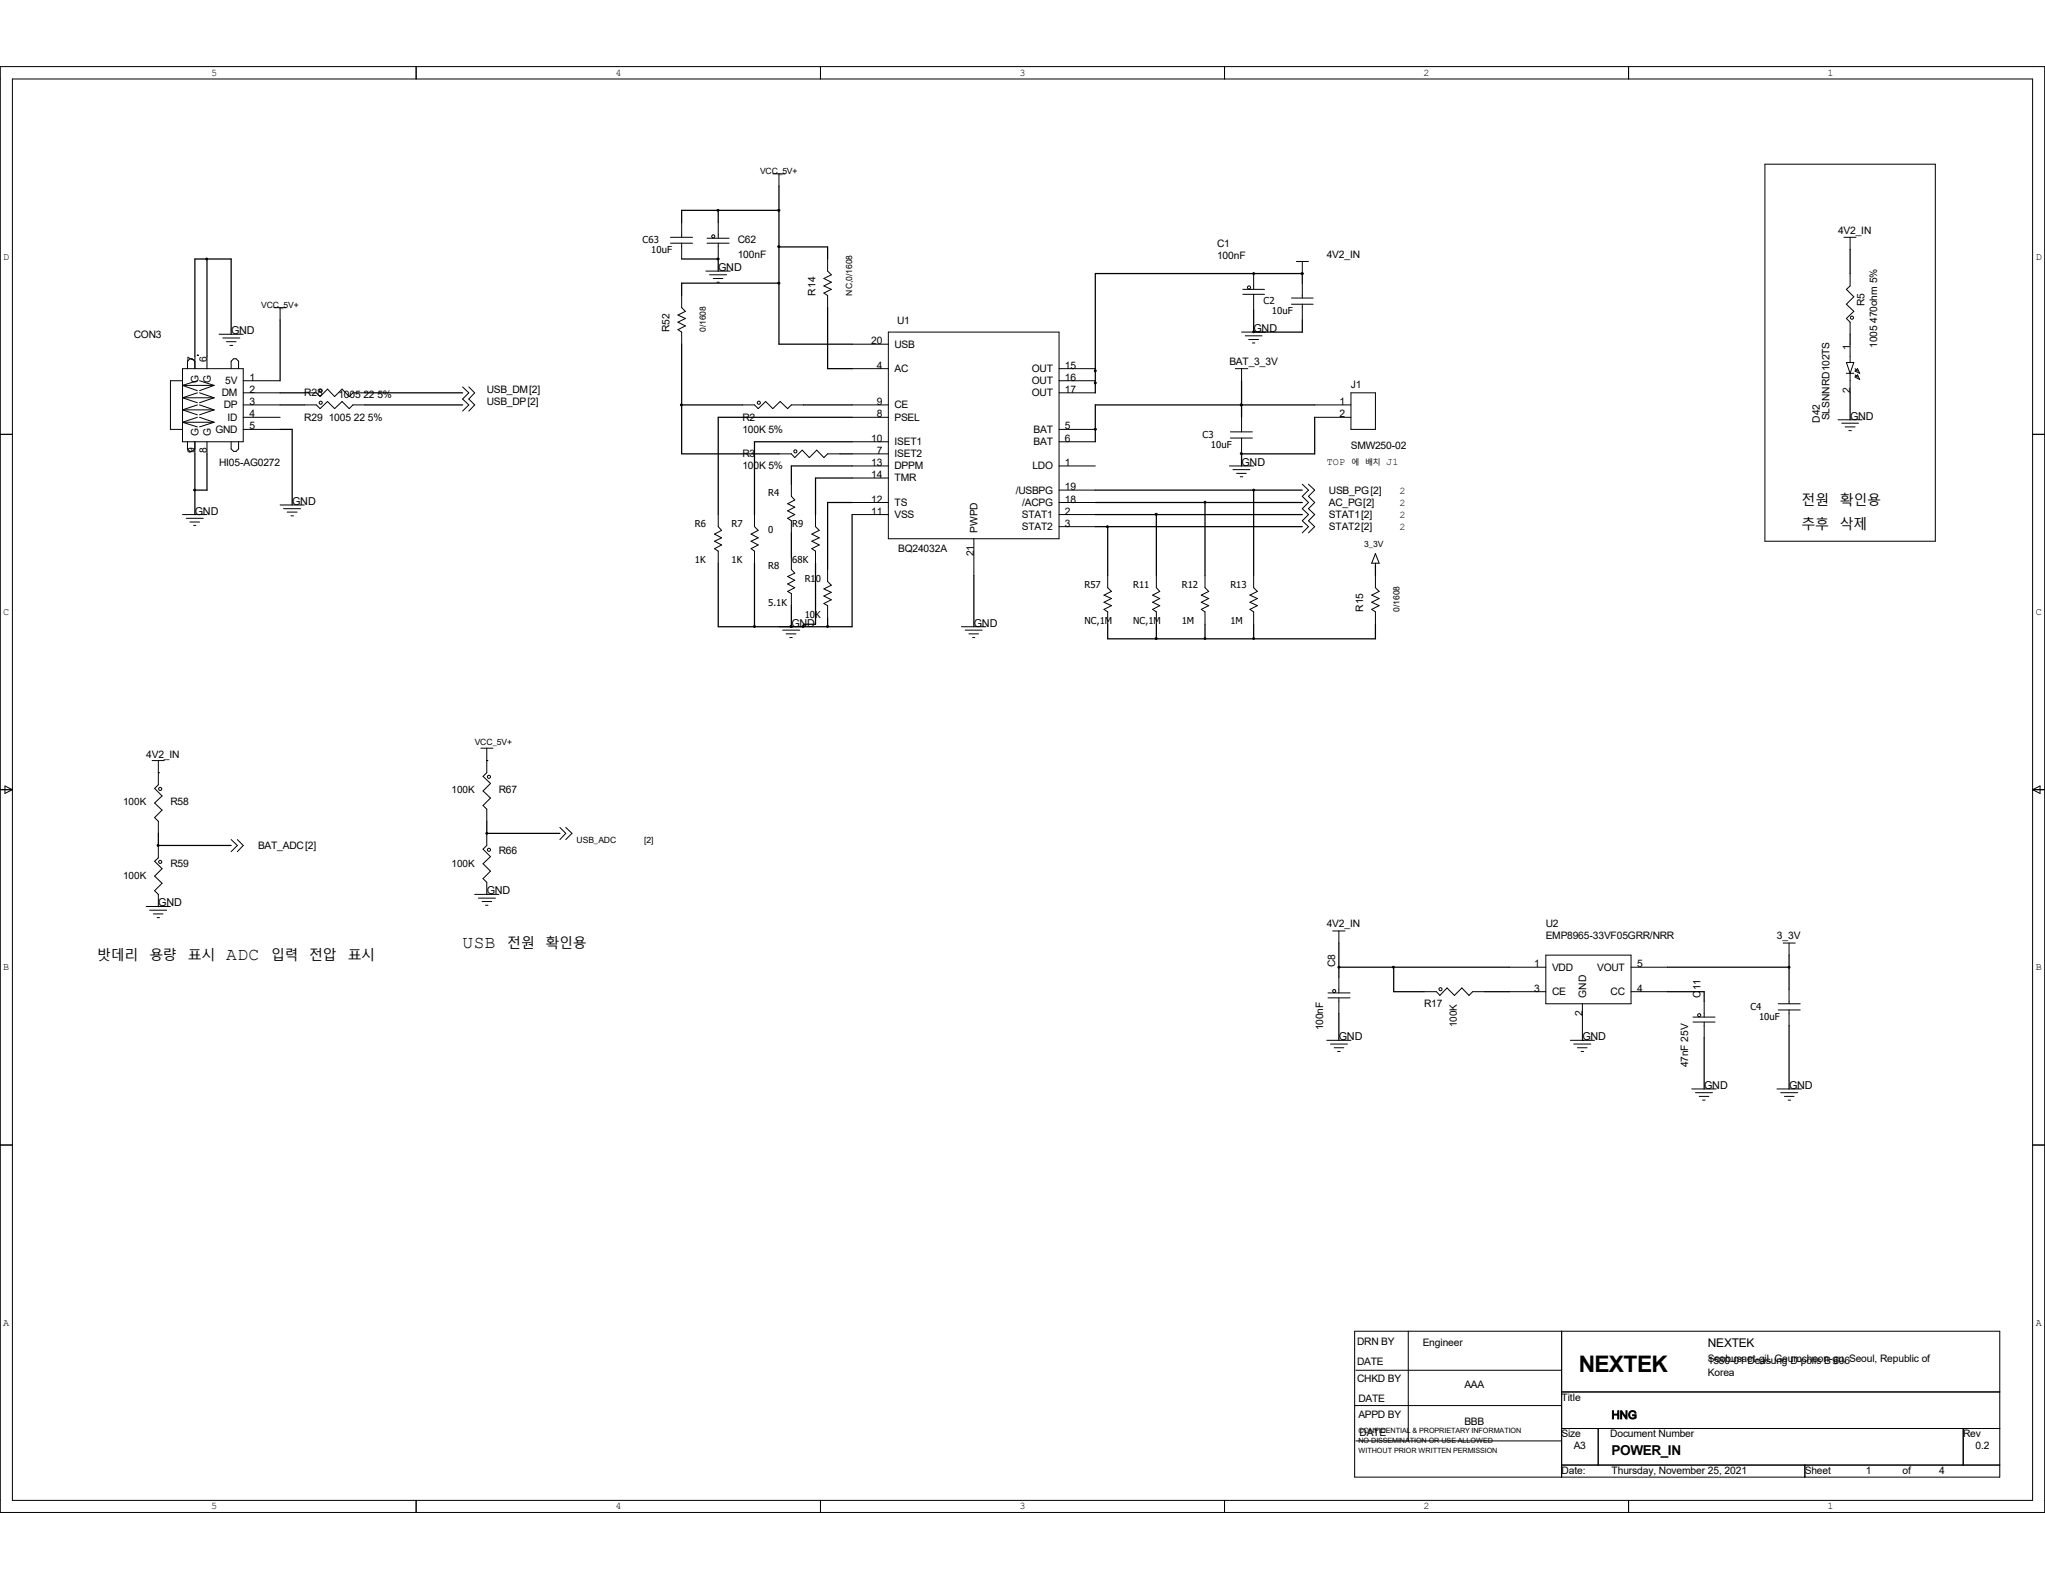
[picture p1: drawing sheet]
<svg xmlns="http://www.w3.org/2000/svg" width="279mm" height="216mm" viewBox="0 0 279 216" stroke-linecap="round" stroke-linejoin="round" font-family="sans-serif">
<g fill="none" stroke="#000" stroke-width=".14">
<path d="M0 9.1h279.4v197.6h-279.4zM1.7 10.8h276v194.2h-276zM56.9 9.1v1.7M112.1 9.1v1.7M167.3 9.1v1.7M222.5 9.1v1.7M91.6 33.2h3M91.6 32.4h3M93.1 30.4v2M93.1 33.2v2.2M96.4 37h3.4M96.6 33.2h3"/>
<path d="M96.6 32.6h3M96.9 37.5h2.4M97.5 38.1h1.3M98 38.6h.3M98.1 30.4v2.2M98.1 33.2v2.2M105.6 23.7h1.7M106.4 23.7v1.7M113.1 35.4v1.6l.5 .5-1 .6 1 .5-1 .5 1 .4-1 .5 .5 .4v1.6M169.8 39.5h3M171.3 37.4v2.1M177.1 35.7h1.7"/>
<path d="M177.9 35.7v1.7M177.9 38.7v2M241.1 22.4h23.3v51.6h-23.3zM251.9 32.4h1.7M252.8 37.4v1.7l-.5 .4 1 1.1-1 1 1 .9-1 1 .5 .5v1.7M252.8 32.4v1.7M0 59.4h1.7M24.9 52h-1.6v6.7h1.6M24.9 50.4h8.3v10h-8.3zM24.9 52.7l2.1 .7M24.9 52.7h4.4M24.9 54.4l2.1 .6"/>
<path d="M24.9 54.4h4.4M24.9 56l2.1 .7M24.9 56h4.4M24.9 57.7l2.1 .6M24.9 57.7h4.4M26.6 48.7v1.7M26.6 49.4l-.4-.4h-.2l-.4 .4v1M27 48.6h.1M27 52l-2.1 .7M27 53.7l-2.1 .7M27 55.3l-2.1 .7M27 57l-2.1 .7"/>
<path d="M27.3 52l2 .7M27.3 53.7l2 .7M27.3 55.3l2 .7M27.3 57l2 .7M28.3 48.7v1.7M29.3 52.7l-2 .7M29.3 54.4l-2 .6M29.3 56l-2 .7M29.3 57.7l-2 .6M29.9 45.7h3.3M30.4 46.2h2.4M30.9 46.7h1.4"/>
<path d="M31.4 47.2h.4M31.6 50.4v-1l.3-.4h.4l.3 .4v1M33.2 55.3h5.1M33.2 53.7h5.1M33.2 58.7h5.1M33.2 57h5.1M33.2 52h5.1M37.4 42h1.7M38.3 42v1.7M41.6 55.3h1.6l.5 .5 1-.9 1 .9 1-.9 1 .9 .5-.5h1.7M41.6 53.7h1.6l.5 .5 1-1 1 1 1-1 1 1 .5-.5h1.7M63.2 52.9l.9 .8-.9 .8 .9 .8-.9 .9"/>
<path d="M64.1 52.9l.8 .8-.8 .8 .8 .8-.8 .9M93.1 40.4v1.6l.5 .5-1 .6 1 .4-1 .5 1 .5-1 .5 .5 .4v1.6M101.4 55.3h1.7l.5 .5 1-.9 1 .9 1-.9 1 .9 .5-.5h1.7M116.4 55.3h5M116.4 57h5M116.4 50.4h5M116.4 47h5M121.4 45.4h23.3v28.2h-23.3zM144.7 53.7h4.9M144.7 58.7h4.9M144.7 50.4h4.9M144.7 52h4.9"/>
<path d="M168.1 59.9h3M168.1 59h3M168.8 50.4h1.7M169.6 45.4h3.3M169.6 50.4v1.6M169.6 57v2M169.6 59.9v2.1M169.8 40.2h3M170.1 45.9h2.3M170.6 46.4h1.4M171.1 46.9h.3M171.3 40.2v2.2"/>
<path d="M176.4 41.6h3M176.4 40.7h3M177.9 41.6v2.1M179.6 55.3h5M179.6 57h5M184.6 53.7h3.3v5h-3.3zM251.1 57.4h3.3M251.6 57.8h2.3M252.1 58.3h1.3M252.3 49.5h1l-.5 1.5zM252.3 51h1M252.6 58.8h.3"/>
<path d="M252.8 47v2.5M252.8 51v2.7M253.4 50.7l.4-.3 .3 .6zM253.4 51.5l.4-.3 .3 .7zM253.4 51.2l.4 .3M253.4 50.4l.4 .3M277.7 59.4h1.7M24.9 70.3h3.4M25.4 70.8h2.4M25.6 60.4v.9l.4 .4h.2l.4-.4M26 71.3h1.3M26.5 71.8h.3"/>
<path d="M26.6 60.4v1.6M28.3 60.4v1.6M31.6 60.4v.9l.3 .4h.4l.3-.4v-.9M38.3 69h3.3M38.7 69.5h2.4M39.2 70h1.4M39.8 70.5h.3M98.1 70.3v1.7l.5 .5-1 .5 1 .5-1 .5 1 .5-1 .5 .5 .3v1.7M103.1 70.3v1.7l.5 .5-1 .5 1 .5-1 .5 1 .5-1 .5 .5 .3v1.7M106.4 62h1.7l.5 .5 1-1 1 1 1-1 1 1 .5-.5h1.7M108.1 66.2v1.6l.5 .5-1 .5 1 .5-1 .5 1 .5-1 .5 .5 .4v1.6M108.1 76.2v1.6l.5 .5-1 .5 1 .5-1 .5 1 .5-1 .5 .5 .3v1.7"/>
<path d="M111.4 70.3v1.7l.5 .5-1 .5 1 .5-1 .5 1 .5-1 .5 .5 .3v1.7M113.1 77.8v1.7l.5 .5-1 .5 1 .4-1 .5 1 .6-1 .5 .5 .3v1.7M116.4 63.7h5M116.4 70.3h5M116.4 60.4h5M116.4 62h5M116.4 68.7h5M116.4 65.3h5M133.1 73.6v5.1M144.7 63.7h4.9M144.7 70.3h4.9M144.7 72h4.9"/>
<path d="M144.7 60.4h4.9M144.7 68.7h4.9M144.7 67h4.9M151.3 78.7v1.6l.5 .5-1 .5 1 .5-1 .5 1 .5-1 .5 .5 .3v1.7M158 78.7v1.6l.5 .5-1 .5 1 .5-1 .5 1 .5-1 .5 .5 .3v1.7M164.6 78.7v1.6l.5 .5-1 .5 1 .5-1 .5 1 .5-1 .5 .5 .3v1.7M168 63.7h3.3M168.4 64.2h2.4M169 64.7h1.3M169.5 65.2h.3M171.3 78.7v1.6l.5 .5-1 .5 1 .5-1 .5 1 .5-1 .5 .5 .3v1.7M177.9 66.2l.9 .8-.9 .8 .9 .9-.9 .8 .9 .8-.9 .9 .9 .8-.9 .8"/>
<path d="M178.8 66.2l.8 .8-.8 .8 .8 .9-.8 .8 .8 .8-.8 .9 .8 .8-.8 .8M187.9 77v.3M187.9 78.7v1.6l.5 .5-1 .5 1 .5-1 .5 1 .5-1 .5 .5 .3v1.7M187.9 75.6l.5 1.4h-1zM106.4 85.6h3.4M106.9 86.1h2.4M107.4 86.6h1.4M107.9 87.1h.3M131.4 85.6h3.3M131.9 86.1h2.3M132.4 86.6h1.3M132.9 87.1h.3"/>
<path d="M0 107.9h1.7M.7 107.4l1 .5-1 .5zM20.8 103.9h1.6M21.6 115.5v1.7l-.5 .5 1 1-1 1 1 1-1 1 .5 .5v1.7M21.6 103.9v3.3l-.5 .5 1 1.1-1 .9 1 1-1 1 .5 .5v1.7M31.6 114.7l.8 .8-.8 .9M32.4 114.7l.8 .8-.8 .9M65.7 102.2h1.7M66.5 113.9v1.6l-.5 .5 1 1.1-1 .9 1 1-1 1.1 .5 .5v1.6M66.5 102.2v3.4l-.5 .5 1 1-1 1 1 1-1 1 .5 .5v1.6M76.5 113.1l.8 .8-.8 .8M77.3 113.1l.8 .8-.8 .8"/>
<path d="M277.7 107.9h1.7M277.7 107.9l1-.5v1zM20 123.9h3.3M20.4 124.4h2.4M21 124.9h1.3M21.5 125.4h.3M64.9 122.2h3.3M65.4 122.7h2.3M65.9 123.2h1.3M66.3 123.7h.4M181.4 136.4h3M181.4 135.7h3"/>
<path d="M182.1 127.2h1.7M182.9 127.2v1.7M182.9 133.5v2.2M182.9 136.4v2.1M194.6 135.5h1.7l.4 .5 1-1 1 1 1-1 1 1 .5-.5h1.7M206.2 135.5h5M206.2 132.2h5M211.2 130.5h11.6v6.7h-11.6zM216.2 137.2v5M222.8 135.5h5M222.8 132.2h5M231.3 139.7h3"/>
<path d="M231.3 139h3M232.8 136.8v2.2M232.8 139.7v2.1M243 137.2h3M243 138h3M243.6 128.9h1.7M244.4 128.9v1.6M244.4 135.2v2M244.4 138v2.2M0 156.5h1.7M181.3 142.2h3.3M181.8 142.7h2.3"/>
<path d="M182.3 143.2h1.3M182.8 143.7h.3M214.5 142.2h3.3M215 142.7h2.3M215.5 143.2h1.3M216 143.7h.4M231.1 148.8h3.4M231.6 149.3h2.4M232.2 149.8h1.3M232.6 150.3h.4M242.8 148.8h3.3M243.3 149.3h2.3"/>
<path d="M243.8 149.8h1.3M244.3 150.3h.3M277.7 156.5h1.7M185.1 181.9h88.1v19.9h-88.1zM185.1 192.1h28.3M185.3 187.2h28.1M185.3 196.9h28.1M192.4 181.9v15M213.4 181.9v19.9M213.4 190.2h59.8M213.4 195.2h59.8M218.4 195.2v5"/>
<path d="M268.2 195.2v5M56.9 205v1.7M112.1 205v1.7M167.3 205v1.7M213.4 200.2h59.8M222.5 205v1.7M246.6 200.2v1.6"/>
<circle cx="97.5" cy="32.3" r=".21"/>
<circle cx="170.6" cy="39.3" r=".21"/>
<circle cx="43.8" cy="53.4" r=".21"/>
<circle cx="43.8" cy="55" r=".21"/>
<circle cx="103.7" cy="55" r=".21"/>
<circle cx="253" cy="43.4" r=".21"/>
<circle cx="108.7" cy="61.7" r=".21"/>
<circle cx="21.9" cy="117.8" r=".21"/>
<circle cx="21.9" cy="107.8" r=".21"/>
<circle cx="66.8" cy="116.1" r=".21"/>
<circle cx="66.8" cy="106.2" r=".21"/>
<circle cx="182.3" cy="135.4" r=".21"/>
<circle cx="196.8" cy="135.2" r=".21"/>
<circle cx="232.2" cy="138.7" r=".21"/>
</g>
<g fill="none" stroke="#000" stroke-width=".17">
<path d="M28.3 35.4v13.3M93.1 35.4h5M98.1 35.4h.1M98.1 28.7v1.7M98.1 35.4v1.6M106.4 28.7h-13.3v1.7M106.4 38.7h-13.3v1.7M106.4 25.4v21.6h10M106.4 33.7h6.7v1.7M171.3 37.4h.1M177.9 37.4h.1M177.9 37.4h-28.3v16.3"/>
<path d="M177.9 37.4v1.3M252.8 34.1v3.3M31.6 45.7v-10.3h-5v13.3M38.3 55.3h3.3M38.3 53.7h3.3M38.3 58.7h1.6v10.3M38.3 43.7v8.3M49.9 55.3h13.3M49.9 53.7h13.3M93.1 55.3h8.3M93.1 47v15h13.3M109.8 55.3h6.6"/>
<path d="M113.1 42v8.4h3.3M116.4 57h-18.3v13.3M149.6 58.7h.1M169.6 55.3h.1M169.6 52v5M171.3 45.4h.1M171.3 42.4v3M177.9 43.7v1.7h-6.6M179.6 55.3h-30v5.1M179.6 57v5h-10M252.8 45.7v1.3M252.8 53.7v3.7"/>
<path d="M26.6 62v8.3M28.3 62v5h-1.7M103.1 77v8.6M108.1 72.8v3.4M111.4 77v8.3h-1.6v.3M114.8 62h1.6M116.4 70.3v15.3h-18.3v-8.6M116.4 60.4h-13.3v9.9M116.4 63.7h-8.3v2.5M116.4 68.7h-3.3v9.1M116.4 65.3h-5v5M133.1 78.7v6.9"/>
<path d="M149.6 72h28.3M149.6 70.3h28.3M149.6 68.7h28.3M149.6 67h28.3M151.3 72v6.7M158 70.3v8.4M164.6 68.7v10M169.6 62h.1M169.6 62v1.7M171.3 67v11.7M187.9 77.3v1.4M108.1 85.6h.1"/>
<path d="M108.1 82.8v2.8M113.1 84.5v1.1M151.3 85.3v2h36.6v-2M158 85.3v2M164.6 85.3v2M171.3 85.3v2M21.6 115.5h.1M21.6 105.6h.1M21.6 113.9v1.6M21.6 115.5h10M66.5 113.9h.1M66.5 103.9h.1"/>
<path d="M66.5 112.2v1.7M66.5 113.9h10M21.6 123.9h.1M66.5 122.2h.1M182.9 132.2h.1M182.9 132.2h23.3M182.9 128.9v4.6M182.9 138.5v3.7M190.4 132.2v3.3h4.2M202.9 135.5h3.3M227.8 135.5h5v1.3M227.8 132.2h16.6"/>
<path d="M244.4 130.5v4.7M216.2 142.2h.1M232.8 141.8v7M244.4 140.2v8.6"/>
</g>
<g fill="#000" stroke="#000" stroke-width=".14">
<path d="M106.3 33.6h.2v.2h-.2z" fill-rule="evenodd"/>
<path d="M106.3 38.6h.2v.2h-.2z" fill-rule="evenodd"/>
<path d="M106.3 28.7h.2v.1h-.2z" fill-rule="evenodd"/>
<path d="M177.8 37.3h.2v.2h-.2z" fill-rule="evenodd"/>
<path d="M157.9 70.2h.2v.2h-.2z" fill-rule="evenodd"/>
<path d="M157.9 87.2h.2v.1h-.2z" fill-rule="evenodd"/>
<circle cx="28.2" cy="35.4" r=".13"/>
<circle cx="98.1" cy="35.4" r=".13"/>
<circle cx="98.1" cy="28.7" r=".13"/>
<circle cx="171.3" cy="37.4" r=".13"/>
<circle cx="93.1" cy="55.3" r=".13"/>
<circle cx="149.6" cy="58.7" r=".13"/>
<circle cx="149.6" cy="52.3" r=".13"/>
<circle cx="149.6" cy="50.7" r=".13"/>
<circle cx="169.6" cy="55.3" r=".13"/>
<circle cx="171.3" cy="45.3" r=".13"/>
<circle cx="26.6" cy="67" r=".13"/>
<circle cx="151.3" cy="72" r=".13"/>
<circle cx="164.6" cy="68.6" r=".13"/>
<circle cx="169.6" cy="62" r=".13"/>
<circle cx="171.3" cy="67" r=".13"/>
<circle cx="103.1" cy="85.6" r=".13"/>
<circle cx="108.1" cy="85.6" r=".13"/>
<circle cx="109.7" cy="85.6" r=".13"/>
<circle cx="113.1" cy="85.6" r=".13"/>
<circle cx="164.6" cy="87.2" r=".13"/>
<circle cx="171.3" cy="87.2" r=".13"/>
<circle cx="21.6" cy="115.5" r=".13"/>
<circle cx="66.5" cy="113.9" r=".13"/>
<circle cx="182.9" cy="132.2" r=".13"/>
<circle cx="190.4" cy="132.2" r=".13"/>
<circle cx="244.4" cy="132.2" r=".13"/>
</g>
<text font-size="3.1" x="215.7" y="187.4">NEXTEK</text>
<g font-size="2.4">
<text x="30.9" y="131.2">ADC</text>
<text x="63.2" y="129.5">USB</text>
</g>
<g font-size="1.9">
<text x="246.1" y="69">전원</text>
<text x="251.4" y="69">확인용</text>
<text x="246.1" y="72.2">추후</text>
<text x="251.4" y="72.2">삭제</text>
<text x="13.3" y="131.2">밧데리</text>
<text x="20.4" y="131.2">용량</text>
<text x="25.7" y="131.2">표시</text>
<text x="37" y="131.2">입력</text>
<text x="42.2" y="131.2">전압</text>
<text x="47.5" y="131.2">표시</text>
<text x="69.3" y="129.5">전원</text>
<text x="74.5" y="129.5">확인용</text>
<text x="220.2" y="198.8">POWER_IN</text>
</g>
<g font-size="1.6">
<text x="233.3" y="184.1">NEXTEK</text>
<text x="220.2" y="193.9">HNG</text>
</g>
<g font-size="1.5">
<text x="98.1" y="37">GND</text>
<text x="31.6" y="45.7">GND</text>
<text x="171.3" y="45.4">GND</text>
<text x="252.8" y="57.4">GND</text>
<text x="169.6" y="63.7">GND</text>
<text x="26.6" y="70.3">GND</text>
<text x="39.9" y="69">GND</text>
<text x="108.1" y="85.6">GND</text>
<text x="133.1" y="85.6">GND</text>
<text x="21.6" y="123.9">GND</text>
<text x="66.5" y="122.2">GND</text>
<text x="182.9" y="142.2">GND</text>
<text x="216.2" y="142.2">GND</text>
<text x="232.8" y="148.8">GND</text>
<text x="244.4" y="148.8">GND</text>
</g>
<g font-size="1.4">
<text x="28.8" y="10.4">5</text>
<text x="84.1" y="10.4">4</text>
<text x="139.3" y="10.4">3</text>
<text x="194.5" y="10.4">2</text>
<text x="249.7" y="10.4">1</text>
<text x=".4" y="35.5">D</text>
<text x="100.8" y="33.2">C62</text>
<text x="100.8" y="35.2">100nF</text>
<text x="166.3" y="33.7">C1</text>
<text x="166.3" y="35.4">100nF</text>
<text x="181.3" y="35.2">4V2_IN</text>
<text x="251.1" y="31.9">4V2_IN</text>
<text x="278.1" y="35.5">D</text>
<text x="111.4" y="40.4" transform="rotate(-90 111.4 40.4)">R14</text>
<text x="254.8" y="41.9" transform="rotate(-90 254.8 41.9)">R5</text>
<text x="18.3" y="46.2">CON3</text>
<text x="91.5" y="45.4" transform="rotate(-90 91.5 45.4)">R52</text>
<text x="119" y="47">20</text>
<text x="122.2" y="47.5">USB</text>
<text x="122.6" y="44.2">U1</text>
<text x="252.8" y="47.9" transform="rotate(-90 252.8 47.9)">1</text>
<text x="256.5" y="47.5" transform="rotate(-90 256.5 47.5)">1005 470ohm 5%</text>
<text x="26.6" y="49.5" transform="rotate(-90 26.6 49.5)">7</text>
<text x="27.1" y="52.3" transform="rotate(-90 27.1 52.3)">G</text>
<text x="28.3" y="49.5" transform="rotate(-90 28.3 49.5)">6</text>
<text x="28.8" y="52.3" transform="rotate(-90 28.8 52.3)">G</text>
<text x="30.8" y="52.5">5V</text>
<text x="34.1" y="52">1</text>
<text x="34.1" y="53.7">2</text>
<text x="66.5" y="53.7">USB_DM[2]</text>
<text x="119.8" y="50.4">4</text>
<text x="122.2" y="50.8">AC</text>
<text x="141" y="50.8">OUT</text>
<text x="141" y="52.5">OUT</text>
<text x="145.5" y="50.4">15</text>
<text x="145.5" y="52">16</text>
<text x="145.5" y="53.7">17</text>
<text x="168" y="49.9">BAT_3_3V</text>
<text x="184.6" y="53">J1</text>
<text x="252.8" y="53.6" transform="rotate(-90 252.8 53.6)">2</text>
<text x="27.1" y="59.5" transform="rotate(-90 27.1 59.5)">G</text>
<text x="28.8" y="59.5" transform="rotate(-90 28.8 59.5)">G</text>
<text x="29.4" y="59.1">GND</text>
<text x="30.3" y="54.1">DM</text>
<text x="30.6" y="55.8">DP</text>
<text x="31.1" y="57.5">ID</text>
<text x="34.1" y="55.3">3</text>
<text x="34.1" y="57">4</text>
<text x="34.1" y="58.7">5</text>
<text x="41.6" y="57.5">R29 1005 22 5%</text>
<text x="41.6" y="54.1">R28</text>
<text x="46.2" y="54.4">1005 22 5%</text>
<text x="66.5" y="55.3">USB_DP[2]</text>
<text x="101.4" y="57.5">R2</text>
<text x="101.4" y="59.1">100K 5%</text>
<text x="119.8" y="57">8</text>
<text x="119.8" y="55.3">9</text>
<text x="122.2" y="57.5">PSEL</text>
<text x="122.2" y="55.8">CE</text>
<text x="141" y="54.1">OUT</text>
<text x="141.2" y="59.1">BAT</text>
<text x="145.5" y="58.7">5</text>
<text x="183" y="55.3">1</text>
<text x="183" y="57">2</text>
<text x="248.6" y="57.7" transform="rotate(-90 248.6 57.7)">D42</text>
<text x="250" y="57.4" transform="rotate(-90 250 57.4)">SLSNNRD102TS</text>
<text x="26.6" y="61.9" transform="rotate(-90 26.6 61.9)">9</text>
<text x="28.3" y="61.9" transform="rotate(-90 28.3 61.9)">8</text>
<text x="29.9" y="63.7">HI05-AG0272</text>
<text x="101.4" y="62.5">R3</text>
<text x="101.4" y="64.1">100K 5%</text>
<text x="119" y="60.4">10</text>
<text x="119" y="63.7">13</text>
<text x="119" y="65.3">14</text>
<text x="119.8" y="62">7</text>
<text x="122.2" y="62.5">ISET2</text>
<text x="122.2" y="60.8">ISET1</text>
<text x="122.2" y="64.1">DPPM</text>
<text x="122.2" y="65.8">TMR</text>
<text x="141.1" y="64.1">LDO</text>
<text x="141.2" y="60.8">BAT</text>
<text x="145.5" y="63.7">1</text>
<text x="145.5" y="60.4">6</text>
<text x="181.3" y="63.5">TOP</text>
<text x="184.6" y="61.3">SMW250-02</text>
<text x="189.4" y="63.5">J1</text>
<text x="119" y="70.3">11</text>
<text x="119" y="68.7">12</text>
<text x="122.2" y="70.8">VSS</text>
<text x="122.2" y="69.1">TS</text>
<text x="138.8" y="67.4">/USBPG</text>
<text x="139.6" y="70.8">STAT1</text>
<text x="139.7" y="69.1">/ACPG</text>
<text x="145.5" y="70.3">2</text>
<text x="145.5" y="72">3</text>
<text x="145.5" y="68.7">18</text>
<text x="145.5" y="67">19</text>
<text x="181.6" y="70.8">STAT1[2]</text>
<text x="181.6" y="69.2">AC_PG[2]</text>
<text x="181.6" y="67.5">USB_PG[2]</text>
<text x="191.2" y="70.8">2</text>
<text x="191.2" y="69.2">2</text>
<text x="191.2" y="67.5">2</text>
<text x="122.7" y="75.5">BQ24032A</text>
<text x="133.1" y="76" transform="rotate(-90 133.1 76)">21</text>
<text x="133.6" y="72.8" transform="rotate(-90 133.6 72.8)">PWPD</text>
<text x="139.6" y="72.4">STAT2</text>
<text x="181.6" y="72.5">STAT2[2]</text>
<text x="191.2" y="72.5">2</text>
<text x="186.3" y="83.6" transform="rotate(-90 186.3 83.6)">R15</text>
<text x=".4" y="84">C</text>
<text x="278.1" y="84">C</text>
<text x="20" y="103.6">4V2_IN</text>
<text x="16.8" y="110.1">100K</text>
<text x="23.3" y="110.1">R58</text>
<text x="61.7" y="108.4">100K</text>
<text x="68.2" y="108.4">R67</text>
<text x="23.3" y="118.4">R59</text>
<text x="35.3" y="116">BAT_ADC[2]</text>
<text x="61.7" y="118.4">100K</text>
<text x="68.2" y="116.7">R66</text>
<text x="16.8" y="120.1">100K</text>
<text x="181.3" y="126.7">4V2_IN</text>
<text x="211.2" y="126.7">U2</text>
<text x="211.2" y="128.4">EMP8965-33VF05GRR/NRR</text>
<text x="242.8" y="128.4">3_3V</text>
<text x=".4" y="132.6">B</text>
<text x="182.4" y="132.2" transform="rotate(-90 182.4 132.2)">C8</text>
<text x="194.6" y="137.7">R17</text>
<text x="209.6" y="132.2">1</text>
<text x="209.6" y="135.5">3</text>
<text x="212" y="132.6">VDD</text>
<text x="212" y="136">CE</text>
<text x="216.7" y="136.4" transform="rotate(-90 216.7 136.4)">GND</text>
<text x="218.2" y="132.6">VOUT</text>
<text x="220" y="136">CC</text>
<text x="223.7" y="135.5">4</text>
<text x="223.7" y="132.2">5</text>
<text x="232.3" y="136.4" transform="rotate(-90 232.3 136.4)">C11</text>
<text x="278.1" y="132.6">B</text>
<text x="180.8" y="140.8" transform="rotate(-90 180.8 140.8)">100nF</text>
<text x="199" y="140.4" transform="rotate(-90 199 140.4)">100K</text>
<text x="216.2" y="138.8" transform="rotate(-90 216.2 138.8)">2</text>
<text x="230.7" y="145.8" transform="rotate(-90 230.7 145.8)">47nF 25V</text>
<text x=".4" y="181.2">A</text>
<text x="185.4" y="183.7">DRN BY</text>
<text x="194.4" y="183.9">Engineer</text>
<text x="278.1" y="181.2">A</text>
<text x="185.4" y="186.6">DATE</text>
<text x="185.4" y="188.9">CHKD BY</text>
<text x="185.6" y="191.6">DATE</text>
<text x="200.1" y="189.7">AAA</text>
<text x="213.4" y="191.4">Title</text>
<text x="233.3" y="188">Korea</text>
<text x="233.3" y="186.1">Seobusaet-gil, Geumcheon-gu, Seoul, Republic of</text>
<text x="233.3" y="186.4">1580-01 Deasung D-polis B 606</text>
<text x="185.6" y="193.7">APPD BY</text>
<text x="185.8" y="196.2">DATE</text>
<text x="200.1" y="194.7">BBB</text>
<text x="213.4" y="196.4">Size</text>
<text x="220" y="196.4">Document Number</text>
<text x="268.2" y="196.4">Rev</text>
<text x="213.4" y="201.4">Date:</text>
<text x="215" y="198">A3</text>
<text x="220.2" y="201.4">Thursday, November 25, 2021</text>
<text x="246.6" y="201.4">Sheet</text>
<text x="254.9" y="201.4">1</text>
<text x="259.9" y="201.4">of</text>
<text x="264.9" y="201.4">4</text>
<text x="269.9" y="198">0.2</text>
<text x="28.8" y="206.2">5</text>
<text x="84.1" y="206.2">4</text>
<text x="139.3" y="206.2">3</text>
<text x="194.5" y="206.2">2</text>
<text x="249.7" y="206.2">1</text>
</g>
<g font-size="1.3">
<text x="87.8" y="33.2">C63</text>
<text x="89" y="34.6">10uF</text>
<text x="172.6" y="41.6">C2</text>
<text x="173.8" y="42.9">10uF</text>
<text x="164.3" y="59.9">C3</text>
<text x="165.4" y="61.2">10uF</text>
<text x="95" y="72">R6</text>
<text x="99.9" y="72">R7</text>
<text x="104.9" y="67.8">R4</text>
<text x="108.2" y="72">R9</text>
<text x="95" y="77">1K</text>
<text x="99.9" y="77">1K</text>
<text x="104.9" y="72.8">0</text>
<text x="104.9" y="77.8">R8</text>
<text x="108.2" y="77">68K</text>
<text x="104.9" y="82.8">5.1K</text>
<text x="109.9" y="79.5">R10</text>
<text x="148.2" y="80.3">R57</text>
<text x="154.8" y="80.3">R11</text>
<text x="161.5" y="80.3">R12</text>
<text x="168.1" y="80.3">R13</text>
<text x="109.9" y="84.5">10K</text>
<text x="148.2" y="85.3">NC,1M</text>
<text x="154.8" y="85.3">NC,1M</text>
<text x="161.5" y="85.3">1M</text>
<text x="168.1" y="85.3">1M</text>
<text x="239.1" y="138">C4</text>
<text x="240.3" y="139.3">10uF</text>
</g>
<g font-size="1.2">
<text x="103.8" y="23.7">VCC_5V+</text>
<text x="116.4" y="40.4" transform="rotate(-90 116.4 40.4)">NC,0/1608</text>
<text x="35.7" y="42">VCC_5V+</text>
<text x="96.4" y="45.4" transform="rotate(-90 96.4 45.4)">0/1608</text>
<text x="186.4" y="74.8">3_3V</text>
<text x="191.2" y="83.6" transform="rotate(-90 191.2 83.6)">0/1608</text>
<text x="64.9" y="101.8">VCC_5V+</text>
<text x="78.8" y="115.2">USB_ADC</text>
<text x="88" y="115.2">[2]</text>
</g>
<g font-size="1.1">
<text x="184.7" y="63.5">에</text>
<text x="186.5" y="63.5">배치</text>
</g>
<g font-size="1">
<text x="185.6" y="197.2">NO DISSEMINATION OR USE ALLOWED</text>
<text x="185.6" y="195.8">CONFIDENTIAL &amp; PROPRIETARY INFORMATION</text>
<text x="185.6" y="198.5">WITHOUT PRIOR WRITTEN PERMISSION</text>
</g>
</svg>
